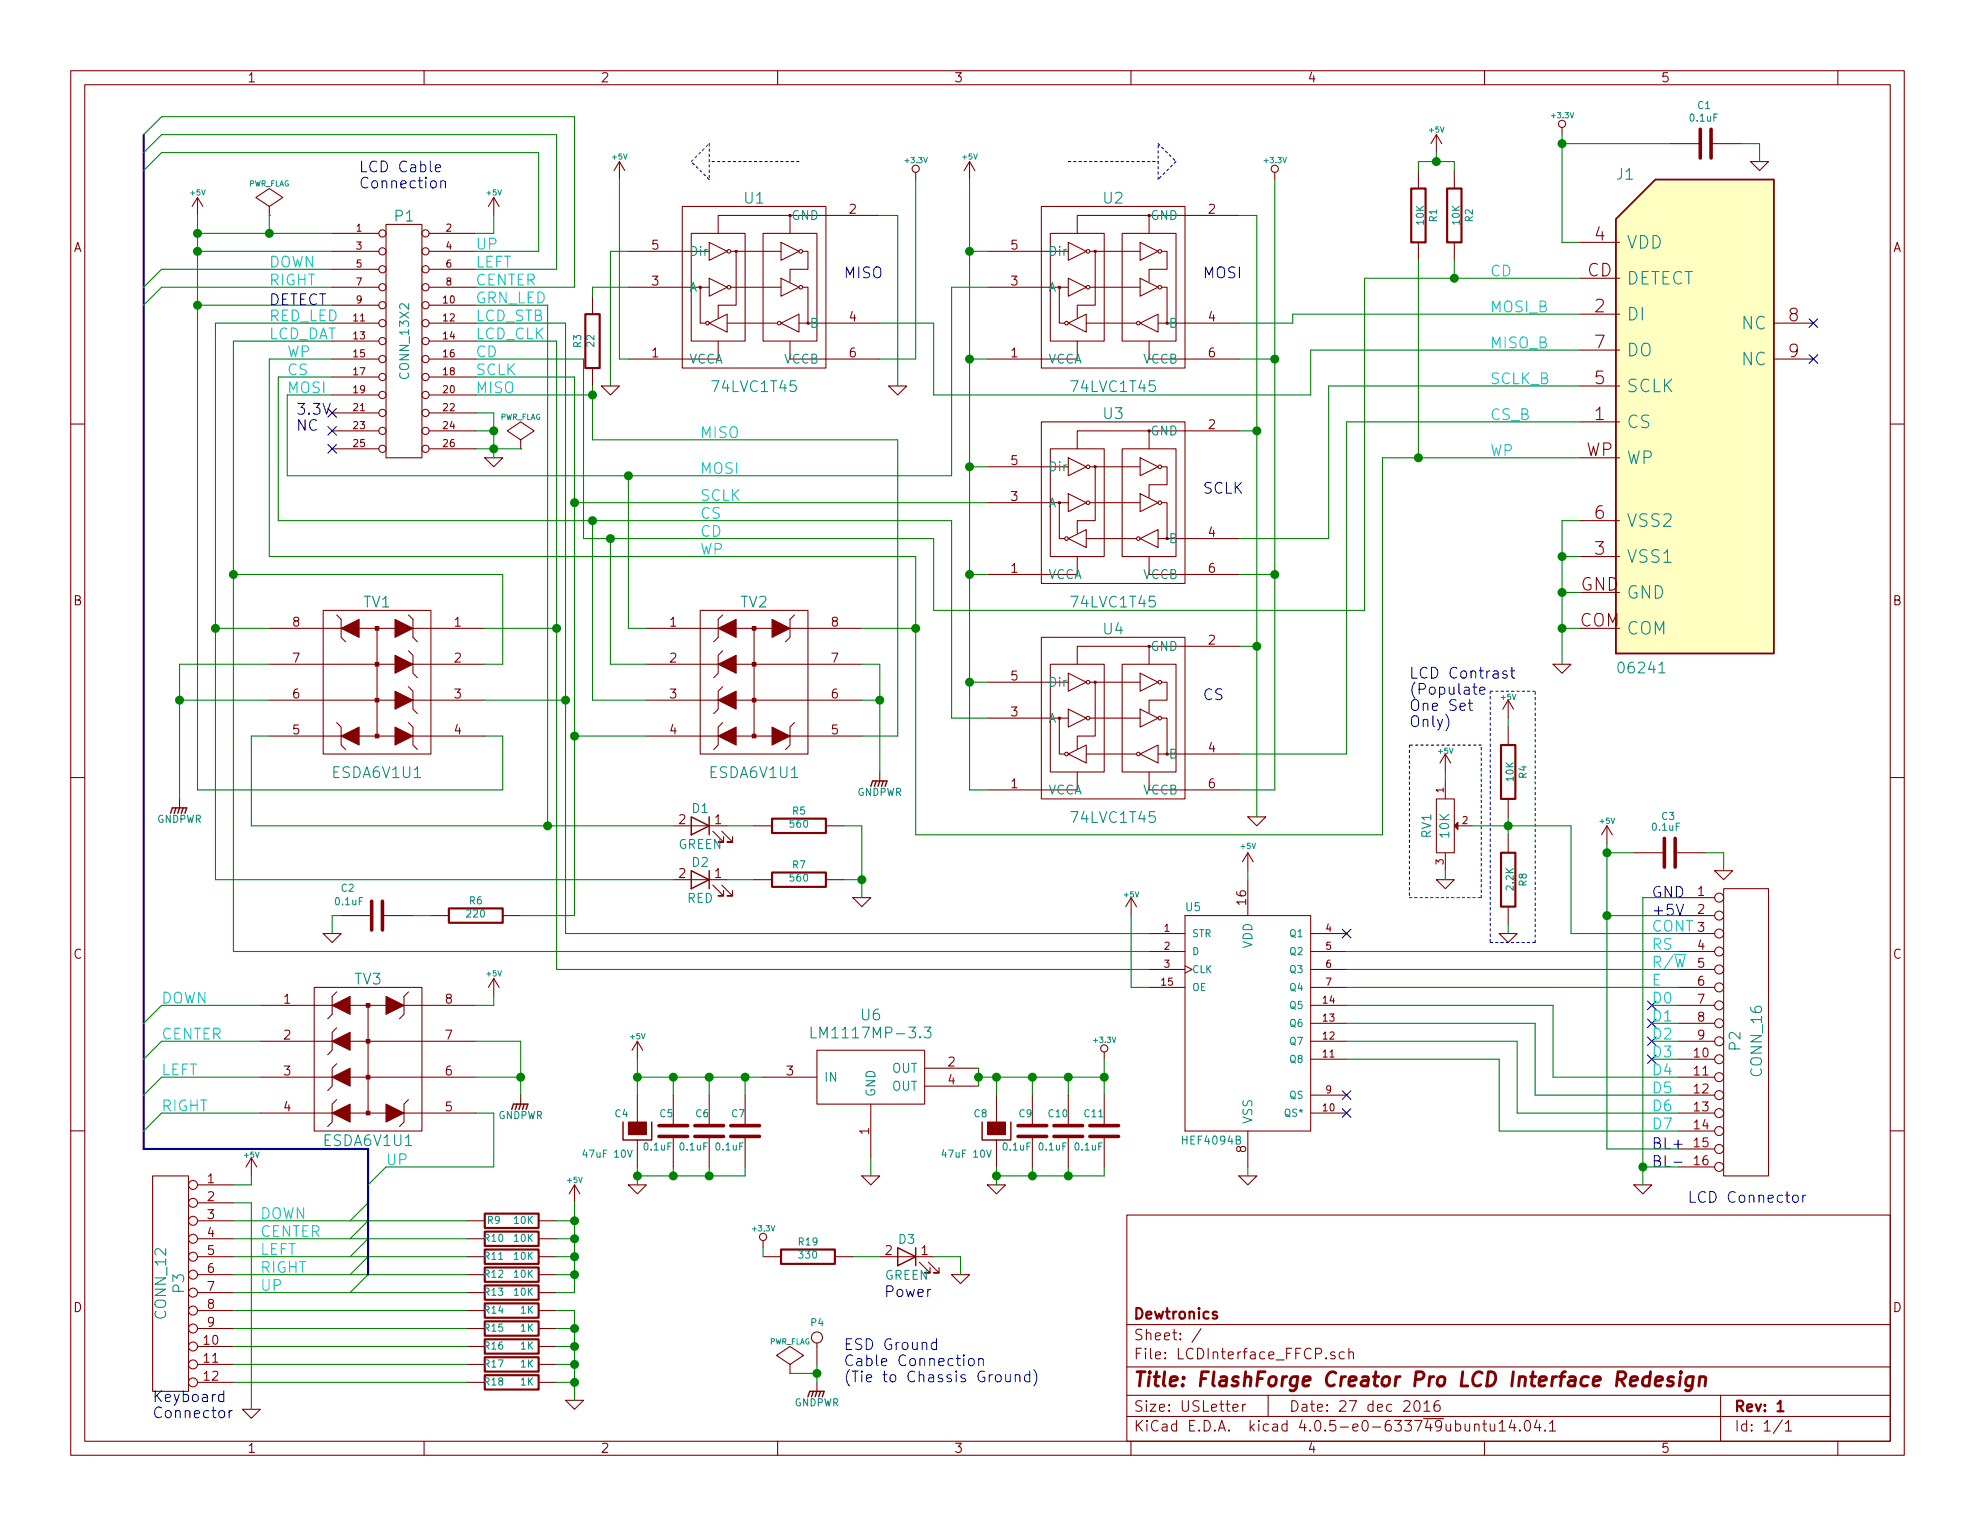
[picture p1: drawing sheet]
<svg xmlns="http://www.w3.org/2000/svg" width="279mm" height="216mm" viewBox="0 0 279 216" stroke-linecap="round" stroke-linejoin="round" font-family="sans-serif">
<g fill="none" stroke="#840000" stroke-width=".15">
<path d="M10 10h259.4v195.9h-259.4zM12 12h255.4v191.9h-255.4zM60 10v2M110 10v2M160 10v2M203.2 19.1l-.8 1.2M203.2 19.1v2.5M203.2 19.1l.8 1.2M210 10v2M221 18v1.1M260 10v2M27.9 27.9l-.7 1.3"/>
<path d="M27.9 27.9v2.6M27.9 27.9l.8 1.3M38.1 30.5h.1M38.1 29.2l1.9-1.3-1.9-1.2-1.9 1.2 1.9 1.3v1.3M47 33h6.6M47 35.6h6.6M47 38.1h6.6M54.6 31.8h5.1v33h-5.1zM60.7 33h6.6M60.7 35.6h6.6M60.7 38.1h6.6M69.8 27.9l-.7 1.3"/>
<path d="M69.8 27.9v2.6M69.8 27.9l.8 1.3M87.6 22.9l-.7 1.2M87.6 22.9v2.5M87.6 22.9l.8 1.2M88.9 35.6h11.4M96.5 29.2h20.3v22.9h-20.3zM97.8 33h7.6v15.3h-7.6zM100.3 39.4l2.6 1.2-2.6 1.3zM100.3 34.3l2.6 1.3-2.6 1.2zM103.4 35.6h.7v7.6h-2.5v1.8M104 35.4h.3v.3h-.3z"/>
<path d="M104.1 35.6h6.4M107.9 33h7.7v15.3h-7.7zM110.5 39.4l2.5 1.2-2.5 1.3zM110.5 34.3l2.5 1.3-2.5 1.2zM111.8 30.5h-10.2v2.5M113.5 35.6h.8v2.5h-2.5v1.8M124.5 30.5h-12.7v2.5M129.5 24.4v1M137.2 22.9l-.8 1.2M137.2 22.9v2.5M137.2 22.9l.7 1.2M139.7 35.6h11.4"/>
<path d="M147.3 29.2h20.3v22.9h-20.3zM148.6 33h7.6v15.3h-7.6zM151.1 39.4l2.6 1.2-2.6 1.3zM151.1 34.3l2.6 1.3-2.6 1.2zM154.2 35.6h.7v7.6h-2.5v1.8M154.8 35.4h.3v.3h-.3zM154.9 35.6h6.4M158.7 33h7.7v15.3h-7.7zM161.3 39.4l2.5 1.2-2.5 1.3zM161.3 34.3l2.5 1.3-2.5 1.2zM162.6 30.5h-10.2v2.5M164.3 35.6h.8v2.5h-2.5v1.8"/>
<path d="M175.3 30.5h-12.7v2.5M180.3 24.4v1M200.7 24.1v2.6M200.7 34.3v2.5M205.7 24.1v2.6M205.7 34.3v2.5M223.5 34.3h5.6M223.5 39.4h5.6M236.2 20.3h4.3M242.1 20.3h4.3M247.6 22.9h2.6l-1.3 1.2zM10 60h2"/>
<path d="M47 40.6h6.6M47 43.2h6.6M47 55.9h6.6M47 45.7h6.6M47 58.4h6.6M47 48.3h6.6M47 50.8h6.6M47 53.3h6.6M60.7 40.6h6.6M60.7 43.2h6.6M60.7 55.9h6.6M60.7 45.7h6.6"/>
<path d="M60.7 58.4h6.6M60.7 48.3h6.6M60.7 50.8h6.6M60.7 53.3h6.6M83.8 41.9v2.6M83.8 52.1v2.5M85.1 54.6h2.5l-1.2 1.3zM88.9 40.6h10.2M100.3 45.7l2.6-1.2v2.5zM100.3 40.6h-1.2v5.1h.7M101.6 48.3v2.5h-12.7M102.9 45.7h7.1"/>
<path d="M103.4 40.6h7.1M110.5 45.7l2.5-1.2v2.5zM111.8 48.3v2.5h12.7M113.5 40.6h.8v5.1h-1.3M114.3 45.7h10.2M125.7 54.6h2.6l-1.3 1.3zM139.7 40.6h10.2M147.3 59.7h20.3v22.9h-20.3zM151.1 45.7l2.6-1.2v2.5zM151.1 40.6h-1.2v5.1h.7M152.4 48.3v2.5h-12.7M153.7 45.7h7.1"/>
<path d="M154.2 40.6h7.1M161.3 45.7l2.5-1.2v2.5zM162.6 48.3v2.5h12.7M164.3 40.6h.8v5.1h-1.3M165.1 45.7h10.2M223.5 59.7h5.6M223.5 44.5h5.6M223.5 54.6h5.6M223.5 49.5h5.6M251 45.7h5.5M251 50.8h5.5M267.4 60h2"/>
<path d="M47 61h6.6M47 63.5h6.6M60.7 61h6.6M60.7 63.5h6.6M68.6 64.8h2.5l-1.3 1.2zM73.7 63.5h.1M73.7 62.2l1.9-1.2-1.9-1.3-1.9 1.3 1.9 1.2v1.3M139.7 71.1h10.2M139.7 66h11.4M148.6 63.5h7.6v15.2h-7.6zM151.1 76.2l2.6-1.3v2.6zM151.1 71.1h-1.2v5.1h.7"/>
<path d="M151.1 69.9l2.6 1.2-2.6 1.3zM151.1 64.8l2.6 1.2-2.6 1.3zM152.4 78.7v2.6h-12.7M153.7 76.2h7.1M154.2 66h.7v7.7h-2.5v1.7M154.2 71.1h7.1M154.8 65.9h.3v.3h-.3zM154.9 66h6.4M158.7 63.5h7.7v15.2h-7.7zM161.3 76.2l2.5-1.3v2.6zM161.3 69.9l2.5 1.2-2.5 1.3zM161.3 64.8l2.5 1.2-2.5 1.3z"/>
<path d="M162.6 78.7v2.6h12.7M162.6 61h-10.2v2.5M164.3 71.1h.8v5.1h-1.3M164.3 66h.8v2.6h-2.5v1.8M165.1 76.2h10.2M175.3 61h-12.7v2.5M223.5 78.7h5.6M223.5 73.7h5.6M223.5 64.8h5.6M38.1 94h15.2v5.1h-15.2M38.1 88.9h10.2M45.7 86.4h15.3v20.3h-15.3z"/>
<path d="M47.6 87l.7 .6v1.3M48.3 88.9v1.3l.6 .6M50.8 88.9h5.1M53.3 88.9v5.1h2.6M55.9 99.1h-2.6v5M57.8 87l.6 .6v1.3h10.2M57.8 97.2l.6 .6v1.3h10.2M57.8 92.1l.6 .6v1.3h10.2M58.4 99.1v1.2l.7 .7M58.4 94v1.3l.7 .6M58.4 88.9v1.3l.7 .6M99.1 86.4h15.2v20.3h-15.2z"/>
<path d="M101.6 99.1v1.2l-.6 .7M101.6 94v1.3l-.6 .6M101.6 88.9v1.3l-.6 .6M102.2 87l-.6 .6v1.3h-10.2M102.2 97.2l-.6 .6v1.3h-10.2M102.2 92.1l-.6 .6v1.3h-10.2M104.1 88.9h5.1M104.1 99.1h2.6v5M106.7 88.9v5.1h-2.6M111.8 88.9v1.3l-.7 .6M111.8 88.9h10.1M112.4 87l-.6 .6v1.3"/>
<path d="M121.9 94h-15.2v5.1h15.2M139.7 96.5h11.4M147.3 90.2h20.3v22.8h-20.3zM148.6 94h7.6v15.2h-7.6zM151.1 95.3l2.6 1.2-2.6 1.3zM154.2 96.5h.7v7.6h-2.5v1.8M154.8 96.4h.3v.2h-.3zM154.9 96.5h6.4M158.7 94h7.7v15.2h-7.7zM161.3 95.3l2.5 1.2-2.5 1.3zM162.6 91.4h-10.2v2.6M164.3 96.5h.8v2.6h-2.5v1.7"/>
<path d="M175.3 91.4h-12.7v2.6M213.4 99.1v2.5M213.4 99.1l-.8 1.2M213.4 99.1l.7 1.2M219.7 94h2.5l-1.2 1.3zM223.5 83.8h5.6M223.5 88.9h5.6M10 110h2M25.4 113v1.3M47.6 102.2l.7 .7v1.2h-10.2M48.3 104.1v1.3l.6 .6M50.8 104.1h5.1"/>
<path d="M57.8 102.2l.6 .7v1.2h10.2M58.4 104.1v1.3l.7 .6M95.2 116.8h7.7M100.8 117.6l1.6 1.5h-.8h.8v-.7M101.6 104.1v1.3l-.6 .6M102.1 117.6l1.5 1.5h-.7h.7v-.7M102.2 102.2l-.6 .7v1.2h-10.2M104.1 104.1h5.1M106.7 116.8h2.5M111.8 104.1v1.3l-.7 .6M112.4 102.2l-.6 .7v1.2h10.1M116.8 116.8h2.6"/>
<path d="M124.5 109.2v1.3M139.7 101.6h10.2M151.1 106.7l2.6-1.3v2.6zM151.1 101.6h-1.2v5.1h.7M151.1 100.3l2.6 1.3-2.6 1.3zM152.4 109.2v2.6h-12.7M153.7 106.7h7.1M154.2 101.6h7.1M161.3 106.7l2.5-1.3v2.6zM161.3 100.3l2.5 1.3-2.5 1.3zM162.6 109.2v2.6h12.7M164.3 101.6h.8v5.1h-1.3"/>
<path d="M165.1 106.7h10.2M176.5 115.6h2.6l-1.3 1.2zM203.2 113h2.5v7.7h-2.5zM204.5 106.7v2.5M204.5 110.5v2.5M204.5 106.7l-.8 1.3M204.5 106.7l.7 1.3M206.2 116.8h2.1M213.4 102.9v2.5M213.4 113v2.6M213.4 118.1v2.6M227.3 116.8l-.7 1.3"/>
<path d="M227.3 116.8v2.6M227.3 116.8l.8 1.3M267.4 110h2M44.4 139.7h15.3v20.3h-15.3zM45.7 132.1h2.6l-1.3 1.3zM48.3 129.5h4.3M54.1 129.5h4.3M61 129.5h2.5M69.8 138.4v2.6M69.8 138.4l-.7 1.3M69.8 138.4l.8 1.3M71.1 129.5h2.6"/>
<path d="M95.2 124.5h7.7M100.8 125.2l1.6 1.5h-.8h.8v-.7M102.1 125.2l1.5 1.5h-.7h.7v-.7M106.7 124.5h2.5M116.8 124.5h2.6M120.6 127h2.6l-1.3 1.3zM160 127l-.7 1.3M160 127v2.5M160 127l.8 1.3M162.6 132.1h5M162.6 134.6h5M162.6 137.2h5"/>
<path d="M162.6 139.7h5M167.6 136.7l1.1 .5-1.1 .5M167.6 129.5h17.8v30.5h-17.8zM176.5 120.7v2.5M176.5 124.5v5M176.5 120.7l-.7 1.2M176.5 120.7l.8 1.2M185.4 132.1h5.1M185.4 134.6h5.1M185.4 137.2h5.1M185.4 139.7h5.1M203.2 124.5h2.5l-1.2 1.2z"/>
<path d="M204.5 120.7v2.5M212.1 132.1h2.5l-1.2 1.3zM213.4 128.3v2.5M231.1 120.7h4.4M237 120.7h4.3M237.5 129.5h5.1M237.5 132.1h5.1M237.5 134.6h5.1M237.5 137.2h5.1M237.5 139.7h5.1M237.5 127h5.1M242.6 123.2h2.5l-1.3 1.3z"/>
<path d="M243.8 125.7h6.4v40.7h-6.4zM10 160h2M47 157.5v1.3l-.6 .6M47 152.4v1.3l-.6 .6M47 147.3v1.3l-.6 .6M47 142.2v1.3l-.6 .6M47.6 140.3l-.6 .7v1.2h-10.2M47.6 155.6l-.6 .6v1.3h-10.2M47.6 150.5l-.6 .6v1.3h-10.2M47.6 145.4l-.6 .7v1.2h-10.2M49.5 142.2h5.1M49.5 157.5h5.1"/>
<path d="M49.5 152.4h2.6v5.1M52.1 142.2v5.1h-2.6M57.1 157.5v1.3l-.6 .6M57.1 142.2v1.3l-.6 .6M57.1 142.2h10.2M57.8 155.6l-.7 .6v1.3h10.2M57.8 140.3l-.7 .7v1.2M67.3 147.3h-15.2v5.1h15.2M73.7 154.9v1.3M90.2 147.3v2.6M90.2 154.9v3.9M90.2 147.3l-.8 1.3"/>
<path d="M90.2 147.3l.7 1.3M95.2 154.9v4.4M100.3 154.9v4.4M105.4 154.9v4.4M107.9 152.4h7.7M115.6 148.6h15.2v7.6h-15.2zM123.2 156.2v7.6M130.8 151.1h7.6M130.8 153.7h7.6M141 154.9v3.9M146 154.9v4.4M151.1 154.9v4.4"/>
<path d="M156.2 148.8v1.1M156.2 154.9v4.4M185.4 154.9h5.1M185.4 157.5h5.1M185.4 149.9h5.1M185.4 147.3h5.1M185.4 144.8h5.1M185.4 142.2h5.1M237.5 154.9h5.1M237.5 157.5h5.1M237.5 149.9h5.1M237.5 147.3h5.1"/>
<path d="M237.5 144.8h5.1M237.5 142.2h5.1M237.5 152.4h5.1M267.4 160h2M21.6 166.4h5.1v30.5h-5.1zM27.9 167.6h5.1M27.9 170.2h5.1M27.9 172.7h5.1M27.9 175.3h5.1M27.9 177.8h5.1M35.6 163.8l-.8 1.3M35.6 163.8v2.6"/>
<path d="M35.6 163.8l.7 1.3M66 172.7h2.6M66 175.3h2.6M66 177.8h2.6M76.2 172.7h2.5M76.2 175.3h2.5M76.2 177.8h2.5M81.3 167.6l-.8 1.3M81.3 167.6v2.6M81.3 167.6l.7 1.3M88.9 167.6h2.5l-1.2 1.3zM90.2 161.3v3.8"/>
<path d="M95.2 160.8v4.3M100.3 160.8v4.3M105.4 160.8v4.3M107.9 175.5v1M107.9 177.8h2.6M118.1 177.8h2.5M121.9 166.4h2.6l-1.3 1.2zM124.5 177.8h7.6M130 178.6l1.6 1.5h-.8h.8v-.8M131.3 178.6l1.5 1.5h-.7h.7v-.8M139.7 167.6h2.5l-1.2 1.3zM141 161.3v3.8"/>
<path d="M146 160.8v4.3M151.1 160.8v4.3M156.2 160.8v4.3M159.4 171.9h108v32h-108zM175.3 166.4h2.5l-1.3 1.2zM176.5 160v5.1M231.1 167.6h2.6l-1.3 1.3zM237.5 160h5.1M237.5 162.6h5.1M237.5 165.1h5.1M27.9 180.3h5.1M27.9 182.9h5.1"/>
<path d="M27.9 185.4h5.1M27.9 188h5.1M27.9 190.5h5.1M27.9 193h5.1M27.9 195.6h5.1M34.3 199.4h2.5l-1.2 1.3zM66 180.3h2.6M66 182.9h2.6M66 185.4h2.6M66 188h2.6M66 190.5h2.6M66 193h2.6"/>
<path d="M66 195.6h2.6M76.2 180.3h2.5M76.2 182.9h2.5M76.2 185.4h2.5M76.2 188h2.5M76.2 190.5h2.5M76.2 193h2.5M76.2 195.6h2.5M80 198.1h2.5l-1.2 1.3zM111.8 194.3h.1M111.8 193l1.9-1.2-1.9-1.3-1.9 1.3 1.9 1.2v1.3M115.6 190v3"/>
<path d="M115.6 195.6v1.3M134.6 180.3h2.6l-1.3 1.3zM159.4 197.4h108M159.4 193.4h108M159.4 187.4h108M169.9 188l-1.3 1.9M174.4 199.2l.7-.2v-.2l-.4-.1-.3 .2 .1 .7 .2 .1 .4-.1M175.8 198.7v1M176.2 198.7l-.3 .1-.1 .2M179.4 197.4v3M188.8 191.3a.37 .37 0 0 0-.6 .2 .54 .54 0 0 0 .6 .3l.1 .2-.1 .2-.1 .1-.5-.1M190.2 191.3h-.5l-.2 .2v.6l.2 .2 .5-.1"/>
<path d="M190.8 191.4a.38 .38 0 0 1 .7 .1v.8M190.8 190.8v1.5M200.2 198.3a.35 .35 0 0 1 .3-.1 .35 .35 0 0 1 .3 .3 .77 .77 0 0 1-.4 1.2 .9 .9 0 0 1-.2-1.4zM201.4 198.6l.5-.4v1.5M201.4 199.7h.9M203.6 198.2a.59 .59 0 0 0-.7 .6v.7l.2 .2h.4l.2-.2v-.5l-.1-.2h-.5l-.2 .2M243.4 197.4v6.5M60 203.9v2M110 203.9v2M159.4 200.4h108M160 203.9v2M208.6 201.6a.38 .38 0 0 1 .6 .1v.8"/>
<path d="M208.6 201.5v1M209.8 201.5h.5M210 201v1.3l.2 .2h.1M210 203.9v2M210.8 201.5l.1 .9a.4 .4 0 0 0 .6-.1M211.5 201.5v1M212.1 201.4l.4-.4v1.5M212.1 202.5h.9M213.9 200.9l-.4 1.1h1M214.2 201.5v1M215 202.3l.1 .1-.1 .1-.1-.1 .1-.1v.2M215.8 201.1a.35 .35 0 0 1 .4-.1 .35 .35 0 0 1 .2 .2 .77 .77 0 0 1-.4 1.3 .9 .9 0 0 1-.2-1.4z"/>
<path d="M217.4 200.9l-.3 1.1h.9M217.8 201.5v1M218.6 202.3v.1v.1l-.1-.1 .1-.1v.2M219.2 201.4l.4-.4v1.5M219.2 202.5h.9M252.1 200.9l-1.2 1.9M252.6 201.4l.4-.4v1.5M252.6 202.5h.8M260 203.9v2"/>
<circle cx="221" cy="17.5" r=".51"/>
<circle cx="54.1" cy="35.6" r=".51"/>
<circle cx="54.1" cy="38.1" r=".51"/>
<circle cx="54.1" cy="33" r=".51"/>
<circle cx="60.2" cy="38.1" r=".51"/>
<circle cx="60.2" cy="33" r=".51"/>
<circle cx="60.2" cy="35.6" r=".51"/>
<circle cx="103.1" cy="35.6" r=".25"/>
<circle cx="113.3" cy="35.6" r=".25"/>
<circle cx="129.5" cy="23.9" r=".51"/>
<circle cx="153.9" cy="35.6" r=".25"/>
<circle cx="164.1" cy="35.6" r=".25"/>
<circle cx="180.3" cy="23.9" r=".51"/>
<circle cx="54.1" cy="53.3" r=".51"/>
<circle cx="54.1" cy="55.9" r=".51"/>
<circle cx="54.1" cy="43.2" r=".51"/>
<circle cx="54.1" cy="58.4" r=".51"/>
<circle cx="54.1" cy="45.7" r=".51"/>
<circle cx="54.1" cy="50.8" r=".51"/>
<circle cx="54.1" cy="40.6" r=".51"/>
<circle cx="54.1" cy="48.3" r=".51"/>
<circle cx="60.2" cy="58.4" r=".51"/>
<circle cx="60.2" cy="40.6" r=".51"/>
<circle cx="60.2" cy="55.9" r=".51"/>
<circle cx="60.2" cy="48.3" r=".51"/>
<circle cx="60.2" cy="43.2" r=".51"/>
<circle cx="60.2" cy="53.3" r=".51"/>
<circle cx="60.2" cy="45.7" r=".51"/>
<circle cx="60.2" cy="50.8" r=".51"/>
<circle cx="100.1" cy="45.7" r=".25"/>
<circle cx="103.1" cy="40.6" r=".25"/>
<circle cx="110.2" cy="45.7" r=".25"/>
<circle cx="113.3" cy="40.6" r=".25"/>
<circle cx="150.9" cy="45.7" r=".25"/>
<circle cx="153.9" cy="40.6" r=".25"/>
<circle cx="161" cy="45.7" r=".25"/>
<circle cx="164.1" cy="40.6" r=".25"/>
<circle cx="54.1" cy="63.5" r=".51"/>
<circle cx="54.1" cy="61" r=".51"/>
<circle cx="60.2" cy="61" r=".51"/>
<circle cx="60.2" cy="63.5" r=".51"/>
<circle cx="150.9" cy="76.2" r=".25"/>
<circle cx="153.9" cy="71.1" r=".25"/>
<circle cx="153.9" cy="66" r=".25"/>
<circle cx="161" cy="76.2" r=".25"/>
<circle cx="164.1" cy="71.1" r=".25"/>
<circle cx="164.1" cy="66" r=".25"/>
<circle cx="153.9" cy="96.5" r=".25"/>
<circle cx="164.1" cy="96.5" r=".25"/>
<circle cx="150.9" cy="106.7" r=".25"/>
<circle cx="153.9" cy="101.6" r=".25"/>
<circle cx="161" cy="106.7" r=".25"/>
<circle cx="164.1" cy="101.6" r=".25"/>
<circle cx="243.2" cy="132.1" r=".63"/>
<circle cx="243.2" cy="129.5" r=".63"/>
<circle cx="243.2" cy="127" r=".63"/>
<circle cx="243.2" cy="134.6" r=".63"/>
<circle cx="243.2" cy="137.2" r=".63"/>
<circle cx="243.2" cy="139.7" r=".63"/>
<circle cx="156.2" cy="148.3" r=".51"/>
<circle cx="243.2" cy="149.9" r=".63"/>
<circle cx="243.2" cy="152.4" r=".63"/>
<circle cx="243.2" cy="147.3" r=".63"/>
<circle cx="243.2" cy="154.9" r=".63"/>
<circle cx="243.2" cy="157.5" r=".63"/>
<circle cx="243.2" cy="144.8" r=".63"/>
<circle cx="243.2" cy="142.2" r=".63"/>
<circle cx="27.3" cy="177.8" r=".63"/>
<circle cx="27.3" cy="167.6" r=".63"/>
<circle cx="27.3" cy="170.2" r=".63"/>
<circle cx="27.3" cy="172.7" r=".63"/>
<circle cx="27.3" cy="175.3" r=".63"/>
<circle cx="108" cy="175" r=".51"/>
<circle cx="243.2" cy="160" r=".63"/>
<circle cx="243.2" cy="162.6" r=".63"/>
<circle cx="243.2" cy="165.1" r=".63"/>
<circle cx="27.3" cy="182.9" r=".63"/>
<circle cx="27.3" cy="180.3" r=".63"/>
<circle cx="27.3" cy="188" r=".63"/>
<circle cx="27.3" cy="185.4" r=".63"/>
<circle cx="27.3" cy="190.5" r=".63"/>
<circle cx="27.3" cy="193" r=".63"/>
<circle cx="27.3" cy="195.6" r=".63"/>
<circle cx="115.6" cy="189.2" r=".79"/>
</g>
<g fill="none" stroke="#840000" stroke-width=".3">
<path d="M199.6 26.7h2.1v7.6h-2.1zM204.7 26.7h2.1v7.6h-2.1zM82.8 44.5h2v7.6h-2zM109.2 115.8h7.6v2.1h-7.6zM212.3 105.4h2.1v7.6h-2.1zM63.5 128.5h7.6v2.1h-7.6zM109.2 123.4h7.6v2.1h-7.6zM212.3 120.7h2.1v7.6h-2.1zM68.6 171.7h7.6v2h-7.6zM68.6 174.2h7.6v2.1h-7.6zM68.6 176.8h7.6v2h-7.6zM68.6 179.3h7.6v2.1h-7.6z"/>
<path d="M110.5 176.8h7.6v2h-7.6zM68.6 181.9h7.6v2h-7.6zM68.6 184.4h7.6v2h-7.6zM68.6 186.9h7.6v2.1h-7.6zM68.6 189.5h7.6v2h-7.6zM68.6 192h7.6v2.1h-7.6zM68.6 194.6h7.6v2h-7.6zM251.5 199.7h.8"/>
</g>
<path d="M233.4 194.8a.7 .7 0 0 0-1 .3l-.1 .6 .1 .2 .3 .2 .6-.1M233.5 194.1l-.2 2M234.2 195.4l1-.2-.1-.4h-.6l-.3 .2-.1 .8 .1 .2 .2 .1 .6-.1M236.8 194.8h-.5h-.2l-.2 .3 .3 .3 .5 .1v.3l-.1 .2-.2 .1-.6-.1M237.7 194.8l-.1 1.3M237.8 194.1l-.1 .1 .1 .1 .1-.1-.1-.1v.2M239.5 194.8l-.2 1.6a.6 .6 0 0 1-.8 .3M239.5 194.8a.7 .7 0 0 0-1 .3v.6v.2l.3 .2 .6-.1M240.5 194.9a.52 .52 0 0 1 .8 .1l-.1 1.1M240.5 194.8l-.2 1.3" fill="none" stroke="#840000" stroke-width=".41"/>
<g fill="#840000" stroke="#840000" stroke-width=".15">
<path d="M205.7 116.8l.5-.5v1z"/>
<path d="M101.6 104.1l2.5-1.2v2.5z"/>
<path d="M101.6 99.1l2.5-1.3v2.5z"/>
<path d="M101.6 94l2.5-1.3v2.6z"/>
<path d="M101.6 88.9l2.5-1.3v2.6z"/>
<path d="M109.2 102.9l2.6 1.2-2.6 1.3z"/>
<path d="M109.2 87.6l2.6 1.3-2.6 1.3z"/>
<path d="M106.4 103.9h.5v.5h-.5z"/>
<path d="M106.4 98.8h.5v.5h-.5z"/>
<path d="M106.4 93.7h.5v.5h-.5z"/>
<path d="M106.4 88.6h.5v.6h-.5z"/>
<path d="M55.9 102.9l2.5 1.2-2.5 1.3z"/>
<path d="M55.9 97.8l2.5 1.3-2.5 1.2z"/>
<path d="M55.9 92.7l2.5 1.3-2.5 1.3z"/>
<path d="M55.9 87.6l2.5 1.3-2.5 1.3z"/>
<path d="M48.3 104.1l2.5-1.2v2.5z"/>
<path d="M48.3 88.9l2.5-1.3v2.6z"/>
<path d="M53.1 103.9h.5v.5h-.5z"/>
<path d="M53.1 98.8h.5v.5h-.5z"/>
<path d="M53.1 93.7h.5v.5h-.5z"/>
<path d="M53.1 88.6h.5v.6h-.5z"/>
<path d="M47 157.5l2.5-1.3v2.6z"/>
<path d="M47 152.4l2.5-1.3v2.6z"/>
<path d="M47 147.3l2.5-1.2v2.5z"/>
<path d="M47 142.2l2.5-1.2v2.5z"/>
<path d="M54.6 156.2l2.5 1.3-2.5 1.3z"/>
<path d="M54.6 141l2.5 1.2-2.5 1.3z"/>
<path d="M51.8 157.2h.5v.5h-.5z"/>
<path d="M51.8 152.1h.5v.6h-.5z"/>
<path d="M51.8 147.1h.5v.5h-.5z"/>
<path d="M51.8 142h.5v.5h-.5z"/>
<path d="M88.9 158.8h2.5v1.7h-2.5z"/>
<path d="M139.7 158.8h2.5v1.7h-2.5z"/>
</g>
<g fill="none" stroke="#0000c2" stroke-width=".15">
<path d="M61.6 23.8l.7-.2v-.2l-.5-.1-.2 .2 .1 .7 .1 .1 .5-.1M62.4 25.7a.38 .38 0 0 1 .6 .1v.8M62.4 25.6v1M207.7 99.5h.6M207.9 99v1.3l.1 .1 .3 .1M209.3 97.7l.8-.1-.1-.3-.4-.1-.3 .2 .1 .7 .2 .1 .4-.1M213.2 95l-.4-.1-.2 .2v.3l.6 .1v.2v.2h-.2h-.4M213.7 94.9h.6M213.9 94.4v1.3l.1 .2h.3M236.8 164.4h1.2M253.7 169.2a.42 .42 0 0 1 .4-.1 .42 .42 0 0 1 .3 .3v.4a.43 .43 0 0 1-.4 .3 .43 .43 0 0 1-.4-.3zM255 169.1v1"/>
<path d="M255.5 169.1l-.3 .1-.2 .2M31.6 197.4a.48 .48 0 0 0-.6 0l-.1 .6a.48 .48 0 0 0 .7 .2M31.6 196.8v1.5M32.4 199.6v1M32.8 199.6h-.2l-.2 .3M132.5 190a.48 .48 0 0 0-.7 .1l-.1 .6a.48 .48 0 0 0 .8 .2M132.5 189.4v1.5M137.1 192.4a.42 .42 0 0 1 .4-.2 .42 .42 0 0 1 .3 .3v.4a.43 .43 0 0 1-.4 .3 .43 .43 0 0 1-.4-.3zM138.5 192.4a.38 .38 0 0 1 .6 0v.8M138.5 192.2v1M142.3 194.5v.8a.38 .38 0 0 0 .6 .1M142.9 194.5v1"/>
<path d="M143.6 194.6a.38 .38 0 0 1 .7 .1v.8M143.6 194.5v1M145.7 194.6a.48 .48 0 0 0-.7 0l-.1 .6a.48 .48 0 0 0 .8 .2M145.7 194v1.5M146.3 193.8a1.75 1.75 0 0 1 0 2.3"/>
</g>
<path d="M236.8 135.1h1.8" fill="none" stroke="#00c2c2" stroke-width=".15"/>
<g fill="none" stroke="#000084" stroke-width=".15">
<path d="M46.4 57.8l1.2 1.2M47.6 57.8l-1.2 1.2M255.9 45.1l1.2 1.2M255.9 50.2l1.2 1.2M257.1 45.1l-1.2 1.2M257.1 50.2l-1.2 1.2M46.4 60.4l1.2 1.2M46.4 62.9l1.2 1.2M47.6 60.4l-1.2 1.2M47.6 62.9l-1.2 1.2M189.9 131.5l1.2 1.2M191.1 131.5l-1.2 1.2"/>
<path d="M189.9 154.3l1.2 1.2M189.9 156.9l1.2 1.2M191.1 154.3l-1.2 1.2M191.1 156.9l-1.2 1.2M233.1 141.6l1.2 1.2M233.1 144.2l1.2 1.2M233.1 146.7l1.2 1.2M233.1 149.3l1.2 1.2M234.3 141.6l-1.2 1.2M234.3 144.2l-1.2 1.2M234.3 146.7l-1.2 1.2M234.3 149.3l-1.2 1.2"/>
</g>
<path d="M228.6 31l5.6-5.6h16.8v67.1h-22.4z" fill="#ffffc2" stroke="#ffffc2" stroke-width=".14"/>
<path d="M228.6 31l5.6-5.6h16.8v67.1h-22.4z" fill="none" stroke="#840000" stroke-width=".25"/>
<path d="M234.7 95.2h.9M114.8 145.3v1.5h.7M130.8 145.3h.9l-.5 .6a.44 .44 0 0 1 .5 .3v.4l-.2 .2h-.5l-.2-.1M88.8 162.7l.3 1 .3-1M139.6 162.7l.3 1 .3-1" fill="none" stroke="#008484" stroke-width=".15"/>
<g fill="none" stroke="#840000" stroke-width=".2">
<path d="M24.1 115.1l.3-.8h2l-.2 .8M24.9 114.3l-.3 .8M25.4 114.3l-.3 .8M25.9 114.3l-.2 .8M97.8 115.6l2.5 1.2-2.5 1.3zM100.3 115.6v2.5M123.2 111.3l.2-.8h2.1l-.3 .8M124 110.5l-.3 .8M124.5 110.5l-.3 .8M125 110.5l-.3 .8M97.8 123.2l2.5 1.3-2.5 1.2zM100.3 123.2v2.5"/>
<path d="M72.4 157l.2-.8h2.1l-.3 .8M73.2 156.2l-.3 .8M73.7 156.2l-.3 .8M74.2 156.2l-.3 .8M88.1 158.8v2.5h4.1v-2.5M138.9 158.8v2.5h4.1v-2.5M127 176.5l2.5 1.3-2.5 1.3zM129.5 176.5v2.6M114.3 197.6l.3-.7h2l-.3 .7M115.1 196.9l-.3 .7M115.6 196.9l-.3 .7M116.1 196.9l-.3 .7"/>
</g>
<g fill="none" stroke="#840000" stroke-width=".51">
<path d="M240.5 18.3v4.1M242.1 18.3v4.1M235.5 118.6v4.1M237 118.6v4.1M52.6 127.5v4.1M54.1 127.5v4.1M93.2 159.3h4.1M98.3 159.3h4.1M103.4 159.3h4M144 159.3h4.1M149.1 159.3h4.1M154.2 159.3h4"/>
<path d="M93.2 160.8h4.1M98.3 160.8h4.1M103.4 160.8h4M144 160.8h4.1M149.1 160.8h4.1M154.2 160.8h4"/>
</g>
<g fill="none" stroke="#0000c2" stroke-width=".15" stroke-dasharray=".3 .4">
<path d="M97.8 22.9l2.5-2.6M100.3 25.4l-2.5-2.5M100.3 20.3v5.1M113 22.9h-12.7M151.1 22.9h12.7M163.8 20.3l2.6 2.6M163.8 25.4v-5.1M166.4 22.9l-2.6 2.5M210.8 97.8v35.6M217.2 97.8h-6.4M199.4 105.4v21.6M209.5 105.4h-10.1"/>
<path d="M199.4 127h10.1M209.5 127v-21.6M210.8 133.4h6.4M217.2 133.4v-35.6"/>
</g>
<g fill="#008400" stroke="#008400" stroke-width=".25">
<circle cx="221" cy="20.3" r=".51"/>
<circle cx="227.3" cy="120.7" r=".51"/>
<circle cx="90.2" cy="152.4" r=".51"/>
<circle cx="156.2" cy="152.4" r=".51"/>
<circle cx="151.1" cy="152.4" r=".51"/>
<circle cx="146.1" cy="152.4" r=".51"/>
<circle cx="141" cy="152.4" r=".51"/>
<circle cx="95.3" cy="152.4" r=".51"/>
<circle cx="100.3" cy="152.4" r=".51"/>
<circle cx="105.4" cy="152.4" r=".51"/>
<circle cx="100.3" cy="166.4" r=".51"/>
<circle cx="95.3" cy="166.4" r=".51"/>
<circle cx="90.2" cy="166.4" r=".51"/>
<circle cx="151.1" cy="166.4" r=".51"/>
<circle cx="146.1" cy="166.4" r=".51"/>
<circle cx="141" cy="166.4" r=".51"/>
<circle cx="81.3" cy="104.1" r=".51"/>
<circle cx="124.5" cy="99.1" r=".51"/>
<circle cx="25.4" cy="99.1" r=".51"/>
<circle cx="27.9" cy="33" r=".51"/>
<circle cx="27.9" cy="35.6" r=".51"/>
<circle cx="73.7" cy="152.4" r=".51"/>
<circle cx="121.9" cy="124.5" r=".51"/>
<circle cx="78.7" cy="88.9" r=".51"/>
<circle cx="69.9" cy="61" r=".51"/>
<circle cx="69.9" cy="63.5" r=".51"/>
<circle cx="27.9" cy="43.2" r=".51"/>
<circle cx="81.3" cy="71.1" r=".51"/>
<circle cx="83.8" cy="73.7" r=".51"/>
<circle cx="86.4" cy="76.2" r=".51"/>
<circle cx="88.9" cy="67.3" r=".51"/>
<circle cx="83.8" cy="55.9" r=".51"/>
<circle cx="221" cy="78.7" r=".51"/>
<circle cx="221" cy="83.8" r=".51"/>
<circle cx="221" cy="88.9" r=".51"/>
<circle cx="200.7" cy="64.8" r=".51"/>
<circle cx="205.7" cy="39.4" r=".51"/>
<circle cx="203.2" cy="22.9" r=".51"/>
<circle cx="180.3" cy="81.3" r=".51"/>
<circle cx="180.3" cy="50.8" r=".51"/>
<circle cx="177.8" cy="61" r=".51"/>
<circle cx="177.8" cy="91.4" r=".51"/>
<circle cx="137.2" cy="96.5" r=".51"/>
<circle cx="137.2" cy="81.3" r=".51"/>
<circle cx="137.2" cy="66" r=".51"/>
<circle cx="137.2" cy="50.8" r=".51"/>
<circle cx="137.2" cy="35.6" r=".51"/>
<circle cx="81.3" cy="195.6" r=".51"/>
<circle cx="81.3" cy="193" r=".51"/>
<circle cx="81.3" cy="190.5" r=".51"/>
<circle cx="81.3" cy="188" r=".51"/>
<circle cx="81.3" cy="172.7" r=".51"/>
<circle cx="81.3" cy="175.3" r=".51"/>
<circle cx="81.3" cy="177.8" r=".51"/>
<circle cx="81.3" cy="180.3" r=".51"/>
<circle cx="232.4" cy="165.1" r=".51"/>
<circle cx="227.3" cy="129.5" r=".51"/>
<circle cx="213.4" cy="116.8" r=".51"/>
<circle cx="38.1" cy="33" r=".51"/>
<circle cx="115.6" cy="194.3" r=".51"/>
<circle cx="138.4" cy="152.4" r=".51"/>
<circle cx="129.5" cy="88.9" r=".51"/>
<circle cx="80" cy="99.1" r=".51"/>
<circle cx="33" cy="81.3" r=".51"/>
<circle cx="30.5" cy="88.9" r=".51"/>
<circle cx="77.5" cy="116.8" r=".51"/>
</g>
<g fill="none" stroke="#008400" stroke-width=".15">
<path d="M20.3 19.1l2.6-2.6h58.4v24.1h-14M221 19.1v15.2h2.5M20.3 21.6l2.6-2.5h55.8v19h-11.4M20.3 24.1l2.6-2.5h53.3v14h-8.9M27.9 35.6h19.1M27.9 33h19.1M27.9 30.5v81.3h43.2v-7.7h-2.5M38.1 30.5v2.5M47 38.1h-24.1l-2.6 2.5M69.8 30.5v2.5h-2.5M87.6 25.4v25.4h1.3M88.9 35.6h-2.5v19"/>
<path d="M124.5 30.5h2.5v24.1M129.5 25.4v25.4h-5M137.2 35.6h2.5M137.2 25.4v86.4h2.5M175.3 30.5h2.5v85.1M180.3 25.4v86.4h-5M200.7 24.1v-1.2h5v1.2M200.7 36.8v28M203.2 21.6v1.3M205.7 36.8v2.6M221 20.3h15.2M223.5 39.4h-30.5v47h-60.9v-10.2h-49.6v-25.4h-15.2"/>
<path d="M246.4 20.3h2.5v2.6M27.9 43.2h19.1M47 40.6h-24.1l-2.6 2.6M47 45.7h-16.5v78.8h64.7M47 48.3h-14v86.3h129.6M47 53.3h-7.6v20.4h95.2v27.9h5.1M47 50.8h-8.9v27.9h91.4v39.4h66.1v-53.3h27.9M67.3 53.3h14v76.2h-7.6M67.3 58.4h2.5v6.4M67.3 48.3h11.4v88.9h83.9M67.3 43.2h10.2v73.6M67.3 45.7h12.7v86.4h82.6"/>
<path d="M67.3 55.9h16.5M83.8 54.6v7.6h43.2v41.9h-5.1M88.9 40.6h-5.1v1.3M124.5 45.7h7.6v10.2h53.3v-6.4h38.1M137.2 50.8h2.5M139.7 40.6h-5.1v26.7h-94v-11.4h6.4M175.3 50.8h5M223.5 44.5h-40.6v1.2h-7.6M223.5 54.6h-35.5v21.6h-12.7M223.5 59.7h-33v47h-15.2M67.3 61h2.5M67.3 63.5h6.4"/>
<path d="M81.3 71.1h58.4M83.8 73.7v25.4h7.6M86.4 76.2v17.8h5M88.9 67.3v21.6h2.5M137.2 66h2.5M175.3 61h2.5M221 78.7h2.5M223.5 73.7h-2.5v20.3M25.4 99.1h12.7M30.5 88.9h7.6M33 81.3h38.1v12.7h-2.5M38.1 94h-12.7v19"/>
<path d="M68.6 99.1h11.4M68.6 88.9h10.1M121.9 94h2.6v15.2M121.9 99.1h2.6M121.9 88.9h7.6M137.2 81.3h2.5M137.2 96.5h2.5M175.3 81.3h5M175.3 91.4h2.5M221 88.9h2.5M221 83.8h2.5M38.1 104.1h-2.5v12.7h59.6"/>
<path d="M81.3 104.1h10.1M102.9 116.8h3.8M119.4 116.8h2.5v10.2M204.5 109.2v1.3M208.3 116.8h13.9v15.3h15.3M213.4 101.6v1.3M213.4 115.6v2.5M227.3 119.4v43.2h10.2M48.3 129.5h-1.3v2.6M58.4 129.5h2.6M102.9 124.5h3.8M119.4 124.5h2.5"/>
<path d="M160 129.5v10.2h2.6M176.5 123.2v1.3M190.5 139.7h47M190.5 134.6h47M190.5 137.2h47M204.5 123.2v1.3M213.4 130.8v1.3M227.3 120.7h3.8M227.3 129.5h10.2M237.5 127h-5.1v40.6M241.3 120.7h2.5v2.5M36.8 152.4h-13.9l-2.6 2.5"/>
<path d="M36.8 147.3h-13.9l-2.6 2.6M36.8 142.2h-13.9l-2.6 2.6M36.8 157.5h-13.9l-2.6 2.5M67.3 152.4h6.4M67.3 147.3h6.4v7.6M67.3 157.5h2.5v7.6h-15.2l-2.5 2.5M69.8 141v1.2h-2.5M90.2 149.9v5M90.2 152.4h17.7M95.2 152.4v2.5M100.3 152.4v2.5M105.4 152.4v2.5"/>
<path d="M138.4 152.4h17.8M138.4 151.1v2.6M141 152.4v2.5M146 152.4v2.5M151.1 152.4v2.5M156.2 149.9v5M190.5 142.2h29.2v10.2h17.8M190.5 147.3h24.1v10.2h22.9M190.5 144.8h26.7v10.1h20.3M190.5 149.9h21.6v10.1h25.4M233.7 147.3h3.8M233.7 142.2h3.8"/>
<path d="M233.7 144.8h3.8M233.7 149.9h3.8M33 177.8h33M33 172.7h33M33 175.3h33M33 170.2h2.6v29.2M35.6 166.4v1.2h-2.6M52.1 170.2l-2.6 2.5M52.1 172.7l-2.6 2.6M52.1 175.3l-2.6 2.5M52.1 177.8l-2.6 2.5M78.7 177.8h2.6"/>
<path d="M78.7 172.7h2.6M78.7 175.3h2.6M81.3 170.2v12.7h-2.6M90.2 165.1v2.5M95.2 165.1v1.3M100.3 165.1v1.3M105.4 165.1v1.3h-15.2M107.9 176.5v1.3M120.6 177.8h3.9M123.2 163.8v2.6M132.1 177.8h3.8v2.5M141 165.1v2.5"/>
<path d="M146 165.1v1.3M151.1 165.1v1.3M156.2 165.1v1.3h-15.2M176.5 165.1v1.3M232.4 165.1h5.1M33 195.6h33M33 193h33M33 190.5h33M33 188h33M33 185.4h33M33 180.3h33M33 182.9h33"/>
<path d="M52.1 180.3l-2.6 2.6M78.7 185.4h2.6v12.7M78.7 195.6h2.6M78.7 193h2.6M78.7 190.5h2.6M78.7 188h2.6M78.7 180.3h2.6M111.8 194.3h3.8M115.6 193v2.6"/>
</g>
<path d="M20.3 19.1v143.5h31.8v17.7" fill="none" stroke="#000084" stroke-width=".3"/>
<text font-size="2.8" fill="#840000" x="160.4" y="196.2">Title: FlashForge Creator Pro LCD Interface Redesign</text>
<g font-size="2.5" fill="#840000">
<text x="225.6" y="34">4</text>
<text x="224.5" y="39.1">CD</text>
<text x="225.6" y="44.2">2</text>
<text x="253.1" y="45.5">8</text>
<text x="225.6" y="49.3">7</text>
<text x="253.1" y="50.5">9</text>
<text x="225.6" y="59.4">1</text>
<text x="225.6" y="54.4">5</text>
<text x="224.3" y="64.5">WP</text>
<text x="225.6" y="73.4">6</text>
<text x="223.6" y="83.6">GND</text>
<text x="225.6" y="78.5">3</text>
<text x="223.4" y="88.6">COM</text>
</g>
<g font-size="2.5" fill="#008484">
<text x="230.1" y="35.2">VDD</text>
<text x="230.1" y="40.3">DETECT</text>
<text x="230.1" y="45.3">DI</text>
<text x="246.4" y="46.6">NC</text>
<text x="230.1" y="50.4">DO</text>
<text x="246.4" y="51.7">NC</text>
<text x="230.1" y="55.5">SCLK</text>
<text x="230.1" y="60.6">CS</text>
<text x="230.1" y="65.7">WP</text>
<text x="230.1" y="74.5">VSS2</text>
<text x="230.1" y="79.6">VSS1</text>
<text x="230.1" y="84.7">GND</text>
<text x="230.1" y="89.8">COM</text>
</g>
<g font-size="2.1" fill="#0000c2">
<text x="50.8" y="24.4">LCD Cable</text>
<text x="50.8" y="26.7">Connection</text>
<text x="119.4" y="39.4">MISO</text>
<text x="170.2" y="39.4">MOSI</text>
<text x="38.1" y="43.2">DETECT</text>
<text x="41.9" y="58.7">3.3V</text>
<text x="41.9" y="61">NC</text>
<text x="170.2" y="69.8">SCLK</text>
<text x="170.2" y="99.1">CS</text>
<text x="199.4" y="96">LCD Contrast</text>
<text x="199.4" y="98.3">(Populate</text>
<text x="199.4" y="100.6">One Set</text>
<text x="199.4" y="102.9">Only)</text>
<text x="233.7" y="127">GND</text>
<text x="233.7" y="129.5">+5V</text>
<text x="233.7" y="162.6">BL+</text>
<text x="233.7" y="165.1">BL-</text>
<text x="238.8" y="170.2">LCD Connector</text>
<text x="125.1" y="183.5">Power</text>
<text x="119.4" y="191">ESD Ground</text>
<text x="119.4" y="193.3">Cable Connection</text>
<text x="119.4" y="195.6">(Tie to Chassis Ground)</text>
<text x="21.6" y="198.4">Keyboard</text>
<text x="21.6" y="200.7">Connector</text>
</g>
<g font-size="2.1" fill="#008484">
<text x="105.3" y="28.8">U1</text>
<text x="156.1" y="28.8">U2</text>
<text x="228.7" y="25.4">J1</text>
<text x="55.9" y="31.3">P1</text>
<text x="101" y="55.5">74LVC1T45</text>
<text x="151.8" y="55.5">74LVC1T45</text>
<text x="156.1" y="59.3">U3</text>
<text x="51.4" y="86">TV1</text>
<text x="104.7" y="86">TV2</text>
<text x="151.8" y="86">74LVC1T45</text>
<text x="156.1" y="89.8">U4</text>
<text x="229.3" y="95.3">06241</text>
<text x="47.1" y="110.1">ESDA6V1U1</text>
<text x="100.5" y="110.1">ESDA6V1U1</text>
<text x="151.8" y="116.4">74LVC1T45</text>
<text x="50.1" y="139.3">TV3</text>
<text x="115.9" y="146.9">LM1117MP-3.3</text>
<text x="121.8" y="144.4">U6</text>
<text x="246.2" y="148.6" transform="rotate(-90 246.2 148.6)">P2</text>
<text x="249.3" y="152.2" transform="rotate(-90 249.3 152.2)">CONN_16</text>
<text x="45.9" y="162.2">ESDA6V1U1</text>
<text x="26.1" y="182.9" transform="rotate(-90 26.1 182.9)">P3</text>
<text x="23.5" y="186.5" transform="rotate(-90 23.5 186.5)">CONN_12</text>
</g>
<g font-size="2.1" fill="#00c2c2">
<text x="67.3" y="35.3">UP</text>
<text x="38.1" y="37.8">DOWN</text>
<text x="38.1" y="40.4">RIGHT</text>
<text x="67.3" y="37.8">LEFT</text>
<text x="67.3" y="40.4">CENTER</text>
<text x="210.8" y="39.1">CD</text>
<text x="38.1" y="45.5">RED_LED</text>
<text x="67.3" y="45.5">LCD_STB</text>
<text x="67.3" y="42.9">GRN_LED</text>
<text x="210.8" y="44.2">MOSI_B</text>
<text x="38.1" y="48">LCD_DAT</text>
<text x="40.6" y="53.1">CS</text>
<text x="40.6" y="50.5">WP</text>
<text x="67.3" y="53.1">SCLK</text>
<text x="67.3" y="50.5">CD</text>
<text x="67.3" y="48">LCD_CLK</text>
<text x="210.8" y="49.3">MISO_B</text>
<text x="40.6" y="55.6">MOSI</text>
<text x="67.3" y="55.6">MISO</text>
<text x="210.8" y="54.4">SCLK_B</text>
<text x="210.8" y="59.4">CS_B</text>
<text x="99.1" y="62">MISO</text>
<text x="210.8" y="64.5">WP</text>
<text x="99.1" y="67.1">MOSI</text>
<text x="99.1" y="70.9">SCLK</text>
<text x="99.1" y="73.4">CS</text>
<text x="99.1" y="75.9">CD</text>
<text x="99.1" y="78.5">WP</text>
<text x="233.7" y="131.8">CONT</text>
<text x="233.7" y="134.4">RS</text>
<text x="233.7" y="136.9">R/W</text>
<text x="22.9" y="142">DOWN</text>
<text x="233.7" y="139.4">E</text>
<text x="233.7" y="142">D0</text>
<text x="22.9" y="147.1">CENTER</text>
<text x="233.7" y="144.5">D1</text>
<text x="233.7" y="147.1">D2</text>
<text x="233.7" y="149.6">D3</text>
<text x="22.9" y="152.1">LEFT</text>
<text x="233.7" y="152.1">D4</text>
<text x="233.7" y="154.7">D5</text>
<text x="22.9" y="157.2">RIGHT</text>
<text x="233.7" y="157.2">D6</text>
<text x="233.7" y="159.8">D7</text>
<text x="54.6" y="164.8">UP</text>
<text x="36.8" y="172.5">DOWN</text>
<text x="36.8" y="175">CENTER</text>
<text x="36.8" y="177.5">LEFT</text>
<text x="36.8" y="180.1">RIGHT</text>
<text x="36.8" y="182.6">UP</text>
</g>
<g font-size="2.1" fill="#840000">
<text x="160.4" y="189.6">Sheet: /</text>
<text x="160.4" y="186.6">Dewtronics</text>
<text x="160.4" y="192.3">File: LCDInterface_FFCP.sch</text>
<text x="160.4" y="202.5">KiCad E.D.A. kicad 4.0.5-e0-633749ubuntu14.04.1</text>
<text x="160.4" y="199.7">Size: USLetter</text>
<text x="182.4" y="199.7">Date: 27 dec 2016</text>
<text x="245.4" y="199.7">Rev: 1</text>
<text x="245.4" y="202.5">Id: 1/1</text>
</g>
<g font-size="1.8" fill="#840000">
<text x="35" y="11.6">1</text>
<text x="85" y="11.6">2</text>
<text x="135" y="11.6">3</text>
<text x="185" y="11.6">4</text>
<text x="235" y="11.6">5</text>
<text x="10.4" y="35.6">A</text>
<text x="92.2" y="35.3">5</text>
<text x="120.2" y="30.2">2</text>
<text x="143" y="35.3">5</text>
<text x="171" y="30.2">2</text>
<text x="267.8" y="35.6">A</text>
<text x="92.2" y="40.4">3</text>
<text x="143" y="40.4">3</text>
<text x="120.2" y="45.5">4</text>
<text x="171" y="45.5">4</text>
<text x="92.2" y="50.5">1</text>
<text x="120.2" y="50.5">6</text>
<text x="143" y="50.5">1</text>
<text x="171" y="50.5">6</text>
<text x="143" y="65.8">5</text>
<text x="171" y="60.7">2</text>
<text x="143" y="70.9">3</text>
<text x="171" y="75.9">4</text>
<text x="143" y="81">1</text>
<text x="171" y="81">6</text>
<text x="10.4" y="85.6">B</text>
<text x="41.4" y="88.6">8</text>
<text x="64.3" y="88.6">1</text>
<text x="94.8" y="88.6">1</text>
<text x="117.6" y="88.6">8</text>
<text x="267.8" y="85.6">B</text>
<text x="41.4" y="93.7">7</text>
<text x="64.3" y="93.7">2</text>
<text x="94.8" y="93.7">2</text>
<text x="117.6" y="93.7">7</text>
<text x="171" y="91.2">2</text>
<text x="41.4" y="98.8">6</text>
<text x="64.3" y="98.8">3</text>
<text x="94.8" y="98.8">3</text>
<text x="117.6" y="98.8">6</text>
<text x="143" y="101.3">3</text>
<text x="143" y="96.3">5</text>
<text x="41.4" y="103.9">5</text>
<text x="64.3" y="103.9">4</text>
<text x="94.8" y="103.9">4</text>
<text x="117.6" y="103.9">5</text>
<text x="171" y="106.4">4</text>
<text x="143" y="111.5">1</text>
<text x="171" y="111.5">6</text>
<text x="96" y="116.6">2</text>
<text x="101.1" y="116.6">1</text>
<text x="96" y="124.2">2</text>
<text x="101.1" y="124.2">1</text>
<text x="176.3" y="128" transform="rotate(-90 176.3 128)">16</text>
<text x="240.2" y="126.7">1</text>
<text x="240.2" y="129.3">2</text>
<text x="240.2" y="131.8">3</text>
<text x="10.4" y="135.6">C</text>
<text x="240.2" y="134.4">4</text>
<text x="240.2" y="136.9">5</text>
<text x="267.8" y="135.6">C</text>
<text x="40.2" y="142">1</text>
<text x="63" y="142">8</text>
<text x="240.2" y="139.4">6</text>
<text x="240.2" y="142">7</text>
<text x="40.2" y="147.1">2</text>
<text x="63" y="147.1">7</text>
<text x="239.7" y="149.6">10</text>
<text x="240.2" y="144.5">8</text>
<text x="240.2" y="147.1">9</text>
<text x="40.2" y="152.1">3</text>
<text x="63" y="152.1">6</text>
<text x="111.3" y="152.1">3</text>
<text x="134.1" y="150.9">2</text>
<text x="134.1" y="153.4">4</text>
<text x="239.7" y="152.1">11</text>
<text x="239.7" y="154.7">12</text>
<text x="40.2" y="157.2">4</text>
<text x="63" y="157.2">5</text>
<text x="122.9" y="160.5" transform="rotate(-90 122.9 160.5)">1</text>
<text x="239.7" y="157.2">13</text>
<text x="239.7" y="159.8">14</text>
<text x="29.4" y="167.4">1</text>
<text x="176.3" y="163" transform="rotate(-90 176.3 163)">8</text>
<text x="239.7" y="162.3">15</text>
<text x="239.7" y="164.8">16</text>
<text x="29.4" y="169.9">2</text>
<text x="29.4" y="172.5">3</text>
<text x="29.4" y="175">4</text>
<text x="29.4" y="177.5">5</text>
<text x="125.2" y="177.5">2</text>
<text x="130.3" y="177.5">1</text>
<text x="10.4" y="185.6">D</text>
<text x="29.4" y="180.1">6</text>
<text x="29.4" y="182.6">7</text>
<text x="29.4" y="185.2">8</text>
<text x="267.8" y="185.6">D</text>
<text x="28.9" y="190.2">10</text>
<text x="29.4" y="187.7">9</text>
<text x="28.9" y="192.8">11</text>
<text x="28.9" y="195.3">12</text>
<text x="35" y="205.5">1</text>
<text x="85" y="205.5">2</text>
<text x="135" y="205.5">3</text>
<text x="185" y="205.5">4</text>
<text x="235" y="205.5">5</text>
</g>
<g font-size="1.8" fill="#008484">
<text x="111.9" y="31.1">GND</text>
<text x="162.7" y="31.1">GND</text>
<text x="97.5" y="41.3">A</text>
<text x="97.5" y="36.2">Dir</text>
<text x="148.3" y="41.3">A</text>
<text x="148.3" y="36.2">Dir</text>
<text x="114.6" y="46.4">B</text>
<text x="165.4" y="46.4">B</text>
<text x="57.9" y="53.4" transform="rotate(-90 57.9 53.4)">CONN_13X2</text>
<text x="97.5" y="51.4">VCCA</text>
<text x="110.8" y="51.4">VCCB</text>
<text x="148.3" y="51.4">VCCA</text>
<text x="161.6" y="51.4">VCCB</text>
<text x="162.7" y="61.6">GND</text>
<text x="148.3" y="71.8">A</text>
<text x="148.3" y="66.7">Dir</text>
<text x="165.4" y="76.8">B</text>
<text x="148.3" y="81.9">VCCA</text>
<text x="161.6" y="81.9">VCCB</text>
<text x="162.7" y="92.1">GND</text>
<text x="148.3" y="97.2">Dir</text>
<text x="148.3" y="102.2">A</text>
<text x="165.4" y="107.3">B</text>
<text x="148.3" y="112.4">VCCA</text>
<text x="161.6" y="112.4">VCCB</text>
<text x="97.9" y="115">D1</text>
<text x="202.5" y="118.5" transform="rotate(-90 202.5 118.5)">RV1</text>
<text x="205" y="118.5" transform="rotate(-90 205 118.5)">10K</text>
<text x="95.9" y="120.1">GREEN</text>
<text x="97.9" y="122.6">D2</text>
<text x="97.2" y="127.7">RED</text>
<text x="177.2" y="134.3" transform="rotate(-90 177.2 134.3)">VDD</text>
<text x="116.6" y="153">IN</text>
<text x="123.8" y="155.2" transform="rotate(-90 123.8 155.2)">GND</text>
<text x="126.1" y="151.8">OUT</text>
<text x="126.1" y="154.3">OUT</text>
<text x="177.2" y="159" transform="rotate(-90 177.2 159)">VSS</text>
<text x="127.2" y="176">D3</text>
<text x="125.1" y="181.1">GREEN</text>
</g>
<g font-size="1.6" fill="#008484">
<text x="167.8" y="128.9">U5</text>
<text x="167.4" y="161.9">HEF4094B</text>
</g>
<g font-size="1.4" fill="#008484">
<text x="239.1" y="17.2">0.1uF</text>
<text x="240.2" y="15.4">C1</text>
<text x="201.4" y="31.8" transform="rotate(-90 201.4 31.8)">10K</text>
<text x="203.3" y="31.4" transform="rotate(-90 203.3 31.4)">R1</text>
<text x="206.5" y="31.8" transform="rotate(-90 206.5 31.8)">10K</text>
<text x="208.4" y="31.4" transform="rotate(-90 208.4 31.4)">R2</text>
<text x="82.2" y="49.1" transform="rotate(-90 82.2 49.1)">R3</text>
<text x="84.1" y="49" transform="rotate(-90 84.1 49)">22</text>
<text x="121.2" y="112.6">GNDPWR</text>
<text x="214.1" y="110.5" transform="rotate(-90 214.1 110.5)">10K</text>
<text x="216" y="110.1" transform="rotate(-90 216 110.1)">R4</text>
<text x="22.2" y="116.4">GNDPWR</text>
<text x="111.8" y="117.1">560</text>
<text x="112.1" y="115.2">R5</text>
<text x="233.8" y="117.5">0.1uF</text>
<text x="235.1" y="116">C3</text>
<text x="111.8" y="124.7">560</text>
<text x="112.1" y="122.9">R7</text>
<text x="214.1" y="125.9" transform="rotate(-90 214.1 125.9)">2.2K</text>
<text x="216" y="125.3" transform="rotate(-90 216 125.3)">R8</text>
<text x="47.5" y="128.1">0.1uF</text>
<text x="48.3" y="126.2">C2</text>
<text x="66.1" y="129.8">220</text>
<text x="66.4" y="127.9">R6</text>
<text x="168.7" y="132.6">STR</text>
<text x="168.7" y="135.1">D</text>
<text x="168.7" y="137.7">CLK</text>
<text x="182.5" y="132.6">Q1</text>
<text x="182.5" y="135.1">Q2</text>
<text x="182.5" y="137.7">Q3</text>
<text x="168.7" y="140.2">OE</text>
<text x="182.5" y="140.2">Q4</text>
<text x="182.5" y="142.7">Q5</text>
<text x="182.5" y="147.8">Q7</text>
<text x="182.5" y="145.3">Q6</text>
<text x="182.3" y="155.4">QS</text>
<text x="182.5" y="150.4">Q8</text>
<text x="70.4" y="158.3">GNDPWR</text>
<text x="87" y="158.1">C4</text>
<text x="93.4" y="158.1">C5</text>
<text x="98.5" y="158.1">C6</text>
<text x="103.5" y="158.1">C7</text>
<text x="137.8" y="158.1">C8</text>
<text x="144.2" y="158.1">C9</text>
<text x="148.4" y="158.1">C10</text>
<text x="153.4" y="158.1">C11</text>
<text x="181.8" y="158">QS*</text>
<text x="82.8" y="163.8">47uF 10V</text>
<text x="91.1" y="162.8">0.1uF</text>
<text x="96.2" y="162.8">0.1uF</text>
<text x="101.3" y="162.8">0.1uF</text>
<text x="133.6" y="163.8">47uF 10V</text>
<text x="141.9" y="162.8">0.1uF</text>
<text x="147" y="162.8">0.1uF</text>
<text x="152.1" y="162.8">0.1uF</text>
<text x="69" y="173.2">R9</text>
<text x="72.7" y="173.2">10K</text>
<text x="68.6" y="175.7">R10</text>
<text x="68.6" y="178.2">R11</text>
<text x="72.7" y="175.7">10K</text>
<text x="72.7" y="178.2">10K</text>
<text x="113" y="176.2">R19</text>
<text x="113.1" y="178.1">330</text>
<text x="68.6" y="180.8">R12</text>
<text x="68.6" y="183.3">R13</text>
<text x="68.6" y="185.9">R14</text>
<text x="72.7" y="180.8">10K</text>
<text x="72.7" y="183.3">10K</text>
<text x="73.7" y="185.9">1K</text>
<text x="68.6" y="188.4">R15</text>
<text x="68.6" y="190.9">R16</text>
<text x="73.7" y="188.4">1K</text>
<text x="73.7" y="190.9">1K</text>
<text x="114.7" y="187.6">P4</text>
<text x="68.6" y="193.5">R17</text>
<text x="68.6" y="196">R18</text>
<text x="73.7" y="193.5">1K</text>
<text x="73.7" y="196">1K</text>
<text x="112.3" y="199">GNDPWR</text>
</g>
<g font-size="1.4" fill="#840000">
<text x="50.4" y="32.8">1</text>
<text x="50.4" y="35.3">3</text>
<text x="63.1" y="32.8">2</text>
<text x="63.1" y="35.3">4</text>
<text x="50.4" y="37.8">5</text>
<text x="50.4" y="40.4">7</text>
<text x="63.1" y="37.8">6</text>
<text x="63.1" y="40.4">8</text>
<text x="50" y="45.5">11</text>
<text x="50.4" y="42.9">9</text>
<text x="62.7" y="42.9">10</text>
<text x="62.7" y="45.5">12</text>
<text x="50" y="48">13</text>
<text x="50" y="50.5">15</text>
<text x="50" y="53.1">17</text>
<text x="62.7" y="48">14</text>
<text x="62.7" y="50.5">16</text>
<text x="62.7" y="53.1">18</text>
<text x="50" y="58.2">21</text>
<text x="50" y="55.6">19</text>
<text x="62.7" y="55.6">20</text>
<text x="62.7" y="58.2">22</text>
<text x="50" y="60.7">23</text>
<text x="50" y="63.2">25</text>
<text x="62.7" y="60.7">24</text>
<text x="62.7" y="63.2">26</text>
<text x="204.2" y="112.1" transform="rotate(-90 204.2 112.1)">1</text>
<text x="206.9" y="116.6">2</text>
<text x="204.2" y="122.3" transform="rotate(-90 204.2 122.3)">3</text>
<text x="164.7" y="131.8">1</text>
<text x="187.6" y="131.8">4</text>
<text x="164.7" y="134.4">2</text>
<text x="164.7" y="136.9">3</text>
<text x="187.6" y="134.4">5</text>
<text x="187.6" y="136.9">6</text>
<text x="164.3" y="139.4">15</text>
<text x="187.2" y="142">14</text>
<text x="187.6" y="139.4">7</text>
<text x="187.2" y="149.6">11</text>
<text x="187.2" y="147.1">12</text>
<text x="187.2" y="144.5">13</text>
<text x="187.6" y="154.7">9</text>
<text x="187.2" y="157.2">10</text>
</g>
<g font-size="1.1" fill="#008484">
<text x="219.6" y="16.7">+3.3V</text>
<text x="86.7" y="22.6">+5V</text>
<text x="128.1" y="23.1">+3.3V</text>
<text x="136.2" y="22.6">+5V</text>
<text x="178.9" y="23.1">+3.3V</text>
<text x="202.2" y="18.7">+5V</text>
<text x="27" y="27.6">+5V</text>
<text x="35.1" y="26.4">PWR_FLAG</text>
<text x="68.9" y="27.6">+5V</text>
<text x="70.7" y="59.4">PWR_FLAG</text>
<text x="212.4" y="99">+5V</text>
<text x="203.5" y="106.6">+5V</text>
<text x="226.4" y="116.5">+5V</text>
<text x="175.6" y="120.1">+5V</text>
<text x="159.1" y="126.9">+5V</text>
<text x="68.9" y="138.1">+5V</text>
<text x="89.2" y="147">+5V</text>
<text x="154.8" y="147.5">+3.3V</text>
<text x="34.6" y="163.8">+5V</text>
<text x="80.3" y="167.3">+5V</text>
<text x="106.6" y="174.2">+3,3V</text>
<text x="108.8" y="190.2">PWR_FLAG</text>
</g>
</svg>
